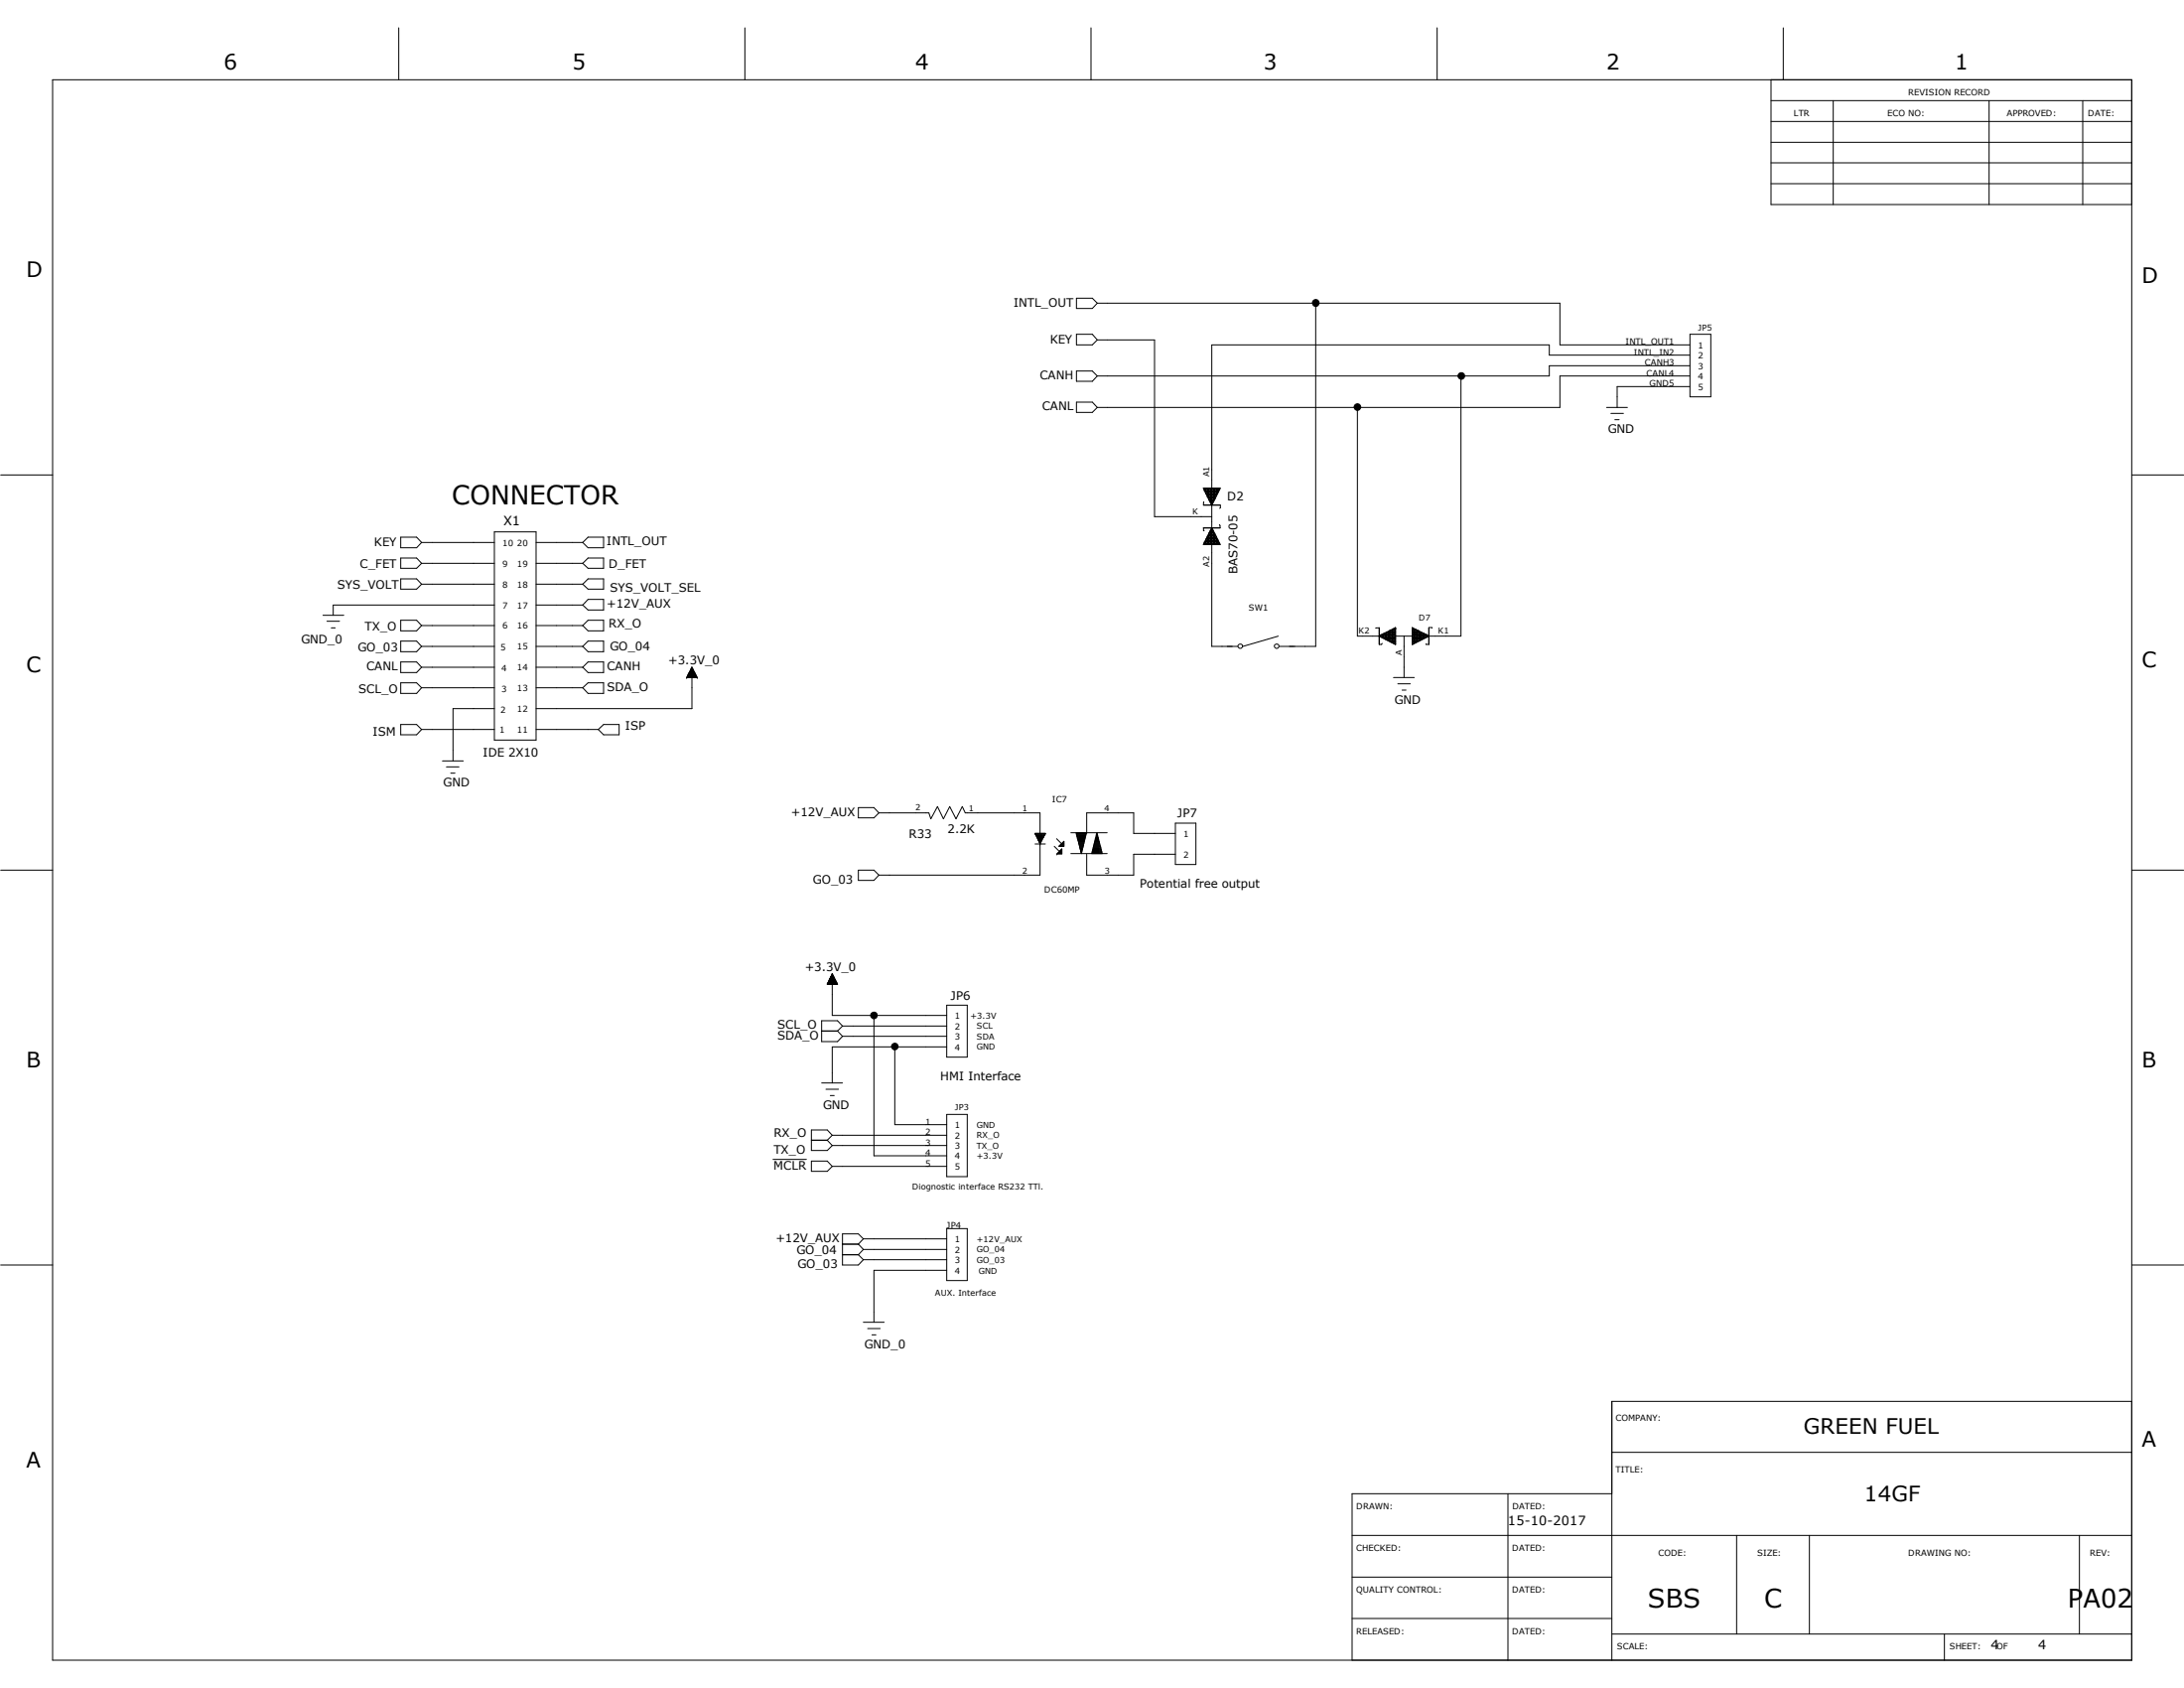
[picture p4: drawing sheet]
<svg xmlns="http://www.w3.org/2000/svg" width="279mm" height="216mm" viewBox="0 0 279 216" stroke-linecap="round" stroke-linejoin="round" font-family="sans-serif">
<g fill="none" stroke="#000" stroke-width=".13">
<path d="M6.7 10.2h266v202.1h-266zM51 3.6v6.6M95.3 3.6v6.6M139.6 3.6v6.6M183.9 3.6v6.6M226.6 18.2h46.1M226.6 12.9h46.1M226.6 15.5h46.1M226.6 10.2v16h46.1M228.1 3.6v6.6M234.5 12.9v13.3M254.5 12.9v13.3"/>
<path d="M266.4 12.9v13.3M137.7 38.1h2l.7 .7-.7 .7h-2zM140.4 38.8h59.2v5.3h16.6M168.3 38.8v43.9h-4.6M226.6 20.8h46.1M226.6 23.5h46.1M137.7 42.8h2l.7 .7-.7 .6h-2zM137.7 47.5h2l.7 .6-.7 .7h-2zM137.7 51.4h2l.7 .7-.7 .6h-2zM140.4 43.5h7.3v22.6h7.3M173.7 52.1v29.3h2.7M186.9 48.1v33.3h-5.4"/>
<path d="M205.5 52.1h2.7M206.1 52.9h1.6M206.6 53.7h.5M216.2 45.4h-18v-1.3h-43.2v18.3M216.2 42.8h2.7v8h-2.7zM216.2 46.8h-18v1.3h-57.8M216.2 48.1h-16.6v4h-59.2M216.2 49.4h-9.3v2.7M.1 60.7h6.6M41.3 78.7h2.7M41.8 79.5h1.6M51.3 68.7h2l.6 .7-.6 .7h-2z"/>
<path d="M51.3 71.4h2l.6 .7-.6 .6h-2zM51.3 74h2l.6 .7-.6 .7h-2zM51.3 79.3h2l.6 .7-.6 .7h-2zM53.9 74.7h9.3M53.9 72.1h9.3M53.9 69.4h9.3M63.2 68h5.4v26.7h-5.4zM63.2 77.4h-20.6v1.3M68.6 77.4h5.9M68.6 74.7h5.9M68.6 72.1h5.9M68.6 69.4h5.9"/>
<path d="M74.5 69.4l.7-.7h2v1.4h-2zM74.5 74.7l.7-.7h2v1.4h-2zM75.2 71.4h2v1.3h-2l-.7-.6zM75.2 76.7h2v1.3h-2l-.7-.6zM154 67.5v.4h.1M154 64.2v.4M155 64.6v2.9M155 69.6v13.1h3.3M156 67.1l.1 .4M156.1 64.6v.3l-.1 .1M272.7 60.7h6.7M42.4 80.3h.5"/>
<path d="M51.3 92.7h2l.6 .6-.6 .7h-2zM51.3 82h2l.6 .7-.6 .7h-2zM51.3 84.7h2l.6 .6-.6 .7h-2zM51.3 87.3h2l.6 .7-.6 .7h-2zM53.9 82.7h9.3M53.9 93.3h9.3M53.9 88h9.3M53.9 85.3h9.3M53.9 80h9.3M56.6 97.3h2.7M57.1 98.1h1.6M57.7 98.9h.5"/>
<path d="M63.2 90.6h-5.2v6.7M68.6 82.7h5.9M68.6 93.3h7.9M68.6 88h5.9M68.6 85.3h5.9M68.6 80h5.9M74.5 80l.7-.7h2v1.4h-2zM74.5 82.7l.7-.7h2v1.4h-2zM74.5 88l.7-.7h2v1.4h-2zM75.2 84.7h2v1.3h-2l-.7-.7zM76.5 93.3l.7-.6h2v1.3h-2zM87.8 86.7h.1"/>
<path d="M87.8 86.7h1.4M87.9 86.6h1.2v.1M88 86.5h1.1M88 86.7v-.3h1.1v.3M88 86.4h1M88 86.3v.4M88.1 86.3h.9M88.1 86.2v.5M88.1 86.2h.8M88.1 86.1h.8v.6M88.1 86.1v.6M88.1 86.1h.8"/>
<path d="M88.2 86.1h.7M88.2 86.7v-.7h.7v.7M88.2 85.9h.6v.8M88.3 85.9h.4M88.3 85.8h.4v.9M88.3 85.8v.9M88.3 85.7h.4M88.3 85.7h.4v1M88.3 85.6v1.1M88.4 85.6h.2M88.4 85.6v1.1M88.4 85.5h.2v1.2"/>
<path d="M88.4 85.4v1.3M88.5 85.5h.1M88.5 85.4h.1M88.5 85.3v1.4M88.5 85.3v5.3h-19.9M88.5 85.3l-.7 1.4M88.5 85.3l.7 1.4M88.6 85.4v1.3M88.6 85.6v1.1M88.8 85.9h-.6v.8M89 86.2v.5M89 86.4v.3"/>
<path d="M89.1 86.5h-1.2v.2M89.2 86.7h.1M163.5 81.4l-4.5 1.3M176.4 80.3h-.4M176.8 82.3l-.1 .1h-.3M178.3 86.7h2.6M178.5 81.4h2.2M178.8 87.5h1.6M179.4 88.3h.5M179.6 81.4v5.3M182.4 82.3l.1 .1h.3M182.8 80.3h.4"/>
<path d="M.1 111.3h6.6M109.8 111.3h2l.6 .6-.6 .7h-2zM109.8 103.3h2l.6 .7-.6 .6h-2zM112.4 104h6.4l.3 .7 .8-1.5 .8 1.5 .8-1.5 .8 1.5 .8-1.5 .4 .8h9.6v7.9h-20.7M132.4 106.6h.1M132.4 107.9h1.3M132.4 106.6h1.3M132.4 106.6l.7 1.3M132.5 106.8h1.2M132.5 106.6v.3h1.1v-.3M132.6 107h1M132.7 106.6v.5h.8v-.5"/>
<path d="M132.7 107.3h.7M132.8 106.6v.9M132.9 107.5h.4M132.9 106.6v1.1M133 107.8h.1M133.1 107.9h.1M133.2 106.6v1.1h-.3M133.3 106.6v.8h-.5M133.7 106.6h.1M133.7 106.6l-.6 1.3M134.9 108.2l.6 .7M135.2 107.3l.6 .6"/>
<path d="M135.2 109.2h.1M135.3 109.1h.5M135.3 109.1v.1M135.4 109h.4M135.5 109v.2M135.5 108.2h.6M135.6 108.9h.2M135.6 108.1v.1M135.6 108.8v.4M135.6 108.1h.5M135.7 108.8h.1M135.7 108v.2"/>
<path d="M135.7 108.7v.5M135.8 108.6h.1M135.8 107.9h.3M135.8 108.6v.6h-.6zM135.8 107.9v.3M135.9 107.8h.2M136 107.7v.5M136.1 107.7h.1M136.1 107.6v.6h-.6zM137 106.5h4.6M137 109.2h4.6M137.7 106.5l.6 2.7 .7-2.7"/>
<path d="M137.7 106.5v.3h1.2M137.7 106.6h1.3M137.8 107h1.1M137.8 106.9h1.1M137.8 107.3h1M137.8 107.1h1.1M137.8 106.5v.8M137.9 107.5h.9M137.9 107.4h.9M138 107.7h.7M138 107.9h.6M138 107.8h.7"/>
<path d="M138 106.5v1.4M138 108.1h.6M138.1 108.2h.5M138.1 108.5h.4M138.1 108.3h.5M138.1 106.5v1.9M138.2 108.6h.3M138.2 108.8h.2M138.3 109h.1M138.3 108.9h.1M138.3 106.5v2.5M138.3 109.1h.1"/>
<path d="M138.4 106.5v2.5M138.5 106.5v1.9M138.6 106.5v1.4M138.8 106.5v.9M138.9 106.5v.3M139 106.6v-2.6h6v2.6h5.4M139 109.3v2.6h6v-2.6h5.4M139.7 109.2l.6-2.7 .7 2.7M139.7 109.1h1.3M139.7 109h1.2M139.7 108.9h1.2M139.7 108.9v.3"/>
<path d="M139.8 108.8h1.1M139.8 108.6h1M139.9 108.5h.9M139.9 108.3h.9M139.9 108.4v.8M139.9 108.2h.9M140 108.1h.7M140 107.9h.7M140 107.8h.6M140 107.9v1.3M140 107.7h.6M140.1 107.5h.4"/>
<path d="M140.1 107.4h.4M140.1 109.2v-1.9h.4v1.9M140.2 107.1h.3M140.3 107h.1M140.3 106.9h.1M140.3 106.7v2.5M140.3 106.8h.1M140.3 106.6h.1M140.4 106.7v2.5M140.6 107.8v1.4M140.8 108.3v.9M140.9 108.8v.4"/>
<path d="M150.4 105.3h2.6v5.3h-2.6zM272.7 111.3h6.7M105.1 131.9h2M105.1 138.5h2.7M105.7 139.3h1.6M105.8 125.9v-.1h1.3v.1M105.9 125.8h1.2M105.9 125.9v-.2h1.2v.2M105.9 125.7h1.1M106 125.9v-.3h1v.3M106 125.6h1M106 125.9v-.4h1v.4"/>
<path d="M106 125.5h.9M106 125.9v-.5h.9v.5M106.1 125.4h.7M106.1 125.9v-.6h.7v.6M106.1 125.3h.7M106.1 125.9v-.7h.7v.7M106.2 125.1h.6M106.2 125.1h.5v.8M106.3 124.9h.3M106.3 125.9v-1h.3v1M106.3 124.8h.3M106.4 124.8h.2"/>
<path d="M106.5 124.5h.1M106.5 124.5v5.4h14.6M106.5 124.5l.6 1.4h-1.3M106.5 124.5l-.7 1.4M106.5 124.6v1.3M106.5 124.7h-.1v1.2M106.6 124.8h-.2v1.1M106.6 124.8v1.1M106.7 125h-.4v.9M106.7 125v.9M106.7 125.1h-.5v.8M107.1 131.9l.7 .6"/>
<path d="M107.8 131.2h13.3M107.8 132.5h13.3M107.8 131.2l-.7-.6h-2v2.6h2l.7-.7M107.8 131.2l-.7 .7M111.8 129.9v17.9h9.3M114.5 133.9v9.9h6.6M121.1 128.6h2.6v6.6h-2.6zM121.1 133.9h-14.6v4.6M98.9 148.3h4.3M103.8 145.8h2M103.8 148.5h2l.7 .7-.7 .6h-2zM105.8 145.8l.7 .7"/>
<path d="M106.2 140.1h.5M106.5 145.2h14.6M106.5 146.5h14.6M106.5 149.2h14.6M106.5 145.2l-.7 .6M106.5 145.2l-.7-.7h-2v2.7h2l.7-.7M107.8 159.1h2M109.8 159.1l.6 .7M110.4 158.5l-.6-.7h-2v4h2l.6-.7M110.4 158.5h10.7M110.4 159.8h10.7M110.4 158.5l-.6 .6"/>
<path d="M110.4 159.8l-.6 .7M121.1 142.5h2.6v8h-2.6zM121.1 157.1h2.6v6.7h-2.6zM.1 161.8h6.6M107.8 160.5h2M109.8 160.5l.6 .6M110.4 161.1h10.7M110.4 169.1h2.7M111 169.9h1.6M111.5 170.7h.6M121.1 162.5h-9.3v6.6M272.7 179.2h-66.5v33.1"/>
<path d="M272.7 161.8h6.7M173 196.4h99.7M192.9 191.1v21.2M206.2 185.8h66.5M206.2 191.1h-33.2v21.2M222.2 196.4v12.6M231.5 196.4v12.6M266 196.4v12.6M173 201.7h33.2M173 207h33.2M206.2 209h66.5M248.8 209v3.3"/>
<circle cx="168.3" cy="38.8" r=".44"/>
<circle cx="173.7" cy="52.1" r=".43"/>
<circle cx="186.9" cy="48.1" r=".43"/>
<circle cx="158.7" cy="82.6" r=".29"/>
<circle cx="163.3" cy="82.6" r=".29"/>
<circle cx="111.8" cy="129.9" r=".43"/>
<circle cx="114.5" cy="133.9" r=".43"/>
</g>
<g fill="none" stroke="#000" stroke-width=".17">
<path d="M154 62.4h2.1l-1.1 2.2zM154 64.6h2.1M154 67.5h2.1M154 62.6h2M154 69.5h2M154.1 62.4v.4h1.8M154.1 69.3v.3M154.1 69.3h1.8M154.2 62.9h1.6M154.2 69.1h1.6M154.3 62.4v.8h1.4M154.3 69v.6"/>
<path d="M154.3 68.9h1.4M154.4 63.3h1.3M154.4 68.7h1.2M154.5 62.4v1.1h1M154.5 68.6v1M154.5 68.5h1M154.6 63.7h.9M154.6 68.4h.8M154.6 62.4v1.5h.8M154.6 68.2v1.4M154.7 68.2h.6M154.7 64.1h.6"/>
<path d="M154.8 68h.4M154.9 62.4v1.9h.3M154.9 67.9v1.7M154.9 67.8h.3M154.9 64.5h.2M155 67.6h.1M155 62.4v2.2M155 67.5v2.1M155 67.5l1.1 2.1h-2.1zM155.2 62.4v1.8M155.2 67.9v1.7M155.4 62.4v1.4"/>
<path d="M155.4 68.3v1.3M155.6 62.4v1M155.6 68.7v.9M155.8 62.4v.6M155.8 69v.6M156 62.4v.3M156 69.4v.2M176.4 81.4l2.1-1.1v2.1zM176.4 80.3v2.1M176.5 81.4h2M176.6 81.2v.2M176.7 81.2h1.8"/>
<path d="M176.8 81.1v.5M176.9 81.6h1.6M177 81.1v.5M177 81h1.5M177.2 80.9v.8M177.2 81.7h1.3M177.6 80.8v1.2M177.6 82h.9M177.8 80.7v1.3M177.8 80.6h.7M177.9 80.6v1.5M178 82.1h.5"/>
<path d="M178.1 80.5v1.7M178.2 80.5h.3M178.3 80.4v1.9M178.4 82.3h.1M178.5 80.3v2.1M178.5 80.3h.1M178.5 80.9h-1.1v.9M180.7 80.3h.1M180.7 80.3v2.1l2.1-1M180.7 80.3l2.1 1.1M180.7 82.3h.1M180.7 82.1h.5"/>
<path d="M180.7 82h.9M180.7 81.7h1.2M180.7 81.6h1.6M180.7 81.4h2M180.7 81.2h1.9M180.7 81h1.5M180.7 80.9h1.1v.9M180.7 80.6h.7M180.7 80.5h.4M180.7 80.3v2.1M180.9 80.4v1.9M181.1 80.5v1.7"/>
<path d="M181.3 80.6v1.5M181.5 80.7v1.3M181.7 80.8v1.1M182 81v.7M182.2 81.1v.5M182.4 81.2v.3M182.6 81.2v.2M182.8 81.4h.1M182.8 80.3v2.1"/>
</g>
<g fill="#000">
<circle cx="168.3" cy="38.8" r=".44"/>
<circle cx="173.7" cy="52.1" r=".43"/>
<circle cx="186.9" cy="48.1" r=".43"/>
<circle cx="111.8" cy="129.9" r=".43"/>
<circle cx="114.5" cy="133.9" r=".43"/>
</g>
<g font-size="3.3">
<text x="57.8" y="64.5">CONNECTOR</text>
<text x="210.8" y="205.6">SBS</text>
<text x="225.7" y="205.6">C</text>
<text x="264.5" y="205.6">PA02</text>
</g>
<g font-size="2.7">
<text x="28.7" y="8.8">6</text>
<text x="73.2" y="8.8">5</text>
<text x="117.1" y="8.8">4</text>
<text x="161.7" y="8.8">3</text>
<text x="205.5" y="8.8">2</text>
<text x="250.1" y="8.8">1</text>
<text x="3.4" y="35.5">D</text>
<text x="274" y="36.2">D</text>
<text x="3.4" y="86">C</text>
<text x="274" y="85.3">C</text>
<text x="3.4" y="136.5">B</text>
<text x="274" y="136.5">B</text>
<text x="230.8" y="183.4">GREEN FUEL</text>
<text x="274" y="185.1">A</text>
<text x="3.4" y="187.7">A</text>
<text x="238.5" y="192.1">14GF</text>
</g>
<g font-size="1.6">
<text x="64.4" y="67.2">X1</text>
<text x="192.9" y="195">15-10-2017</text>
<text x="254.7" y="211">4</text>
<text x="260.7" y="211">4</text>
</g>
<g font-size="1.5">
<text x="129.7" y="39.2">INTL_OUT</text>
<text x="134.3" y="44">KEY</text>
<text x="133" y="48.5">CANH</text>
<text x="133.3" y="52.5">CANL</text>
<text x="205.7" y="55.4">GND</text>
<text x="157" y="64.1">D2</text>
<text x="47.9" y="69.9">KEY</text>
<text x="77.6" y="69.8">INTL_OUT</text>
<text x="43.1" y="75.4">SYS_VOLT</text>
<text x="46.1" y="72.7">C_FET</text>
<text x="77.6" y="77.8">+12V_AUX</text>
<text x="77.9" y="72.7">D_FET</text>
<text x="78" y="75.6">SYS_VOLT_SEL</text>
<text x="158.3" y="73.4" transform="rotate(-90 158.3 73.4)">BAS70-05</text>
<text x="38.5" y="82.3">GND_0</text>
<text x="45.8" y="83.4">GO_03</text>
<text x="46.7" y="80.7">TX_O</text>
<text x="77.9" y="80.3">RX_O</text>
<text x="78" y="83.2">GO_04</text>
<text x="45.8" y="88.7">SCL_O</text>
<text x="46.9" y="85.7">CANL</text>
<text x="77.6" y="85.7">CANH</text>
<text x="77.6" y="88.4">SDA_O</text>
<text x="85.5" y="84.9">+3.3V_0</text>
<text x="47.7" y="94.1">ISM</text>
<text x="80" y="93.3">ISP</text>
<text x="178.4" y="90">GND</text>
<text x="56.7" y="100.6">GND</text>
<text x="61.8" y="96.8">IDE 2X10</text>
<text x="101.2" y="104.4">+12V_AUX</text>
<text x="116.3" y="107.1">R33</text>
<text x="121.2" y="106.6">2.2K</text>
<text x="150.6" y="104.5">JP7</text>
<text x="104" y="113">GO_03</text>
<text x="145.8" y="113.5">Potential free output</text>
<text x="103" y="124.2">+3.3V_0</text>
<text x="99.4" y="131.6">SCL_O</text>
<text x="121.6" y="127.9">JP6</text>
<text x="99.4" y="132.9">SDA_O</text>
<text x="105.3" y="141.9">GND</text>
<text x="120.3" y="138.2">HMI Interface</text>
<text x="98.9" y="149.6">MCLR</text>
<text x="99" y="145.5">RX_O</text>
<text x="99" y="147.6">TX_O</text>
<text x="99.2" y="158.9">+12V_AUX</text>
<text x="101.9" y="160.4">GO_04</text>
<text x="102" y="162.2">GO_03</text>
<text x="110.6" y="172.4">GND_0</text>
</g>
<g font-size="1.1">
<text x="229.5" y="14.9">LTR</text>
<text x="241.5" y="14.9">ECO NO:</text>
<text x="244.1" y="12.2">REVISION RECORD</text>
<text x="256.8" y="14.9">APPROVED:</text>
<text x="267.1" y="14.9">DATE:</text>
<text x="208" y="44.1">INTL_OUT1</text>
<text x="209" y="45.4">INTL_IN2</text>
<text x="210.4" y="46.8">CANH3</text>
<text x="217.3" y="44.5">1</text>
<text x="217.3" y="45.8">2</text>
<text x="217.3" y="47.2">3</text>
<text x="210.7" y="48.1">CANL4</text>
<text x="211" y="49.4">GND5</text>
<text x="217.3" y="48.5">4</text>
<text x="217.3" y="49.9">5</text>
<text x="64.3" y="69.8">10</text>
<text x="66.2" y="69.8">20</text>
<text x="64.3" y="77.8">7</text>
<text x="64.3" y="75.1">8</text>
<text x="64.3" y="72.5">9</text>
<text x="66.2" y="77.8">17</text>
<text x="66.2" y="75.1">18</text>
<text x="66.2" y="72.5">19</text>
<text x="64.1" y="83.2">5</text>
<text x="64.3" y="80.4">6</text>
<text x="66.2" y="83.1">15</text>
<text x="66.2" y="80.4">16</text>
<text x="159.8" y="78.1">SW1</text>
<text x="64.2" y="88.6">3</text>
<text x="64.2" y="85.9">4</text>
<text x="66.2" y="88.4">13</text>
<text x="66.2" y="85.8">14</text>
<text x="63.9" y="93.7">1</text>
<text x="64.1" y="91.2">2</text>
<text x="66.2" y="93.7">11</text>
<text x="66.2" y="91.1">12</text>
<text x="134.6" y="102.6">IC7</text>
<text x="151.4" y="107">1</text>
<text x="151.4" y="109.7">2</text>
<text x="133.6" y="114.2">DC60MP</text>
<text x="122.2" y="130.3">1</text>
<text x="122.2" y="131.7">2</text>
<text x="122.2" y="133">3</text>
<text x="122.2" y="134.3">4</text>
<text x="118.4" y="143.8">1</text>
<text x="118.4" y="145.2">2</text>
<text x="118.4" y="146.5">3</text>
<text x="118.4" y="147.8">4</text>
<text x="118.4" y="149.2">5</text>
<text x="122.2" y="144.3">1</text>
<text x="122.2" y="145.6">2</text>
<text x="122.2" y="146.9">3</text>
<text x="122.2" y="148.3">4</text>
<text x="122.2" y="149.6">5</text>
<text x="121.1" y="157.1">JP4</text>
<text x="122.2" y="158.9">1</text>
<text x="122.2" y="160.2">2</text>
<text x="122.2" y="161.5">3</text>
<text x="122.2" y="162.9">4</text>
<text x="206.7" y="181.8">COMPANY:</text>
<text x="206.7" y="188.4">TITLE:</text>
<text x="173.5" y="193.1">DRAWN:</text>
<text x="193.5" y="193.1">DATED:</text>
<text x="173.5" y="198.4">CHECKED:</text>
<text x="173.5" y="203.7">QUALITY CONTROL:</text>
<text x="193.5" y="198.4">DATED:</text>
<text x="193.5" y="203.7">DATED:</text>
<text x="212.2" y="199.1">CODE:</text>
<text x="224.8" y="199.1">SIZE:</text>
<text x="244.1" y="199.1">DRAWING NO:</text>
<text x="267.4" y="199.1">REV:</text>
<text x="173.5" y="209">RELEASED:</text>
<text x="193.5" y="209">DATED:</text>
<text x="206.9" y="211">SCALE:</text>
<text x="249.4" y="211">SHEET:</text>
<text x="255.4" y="211">OF</text>
</g>
<g font-size="1">
<text x="217.3" y="42.2">JP5</text>
<text x="152.6" y="65.8">K</text>
<text x="154.7" y="61" transform="rotate(-90 154.7 61)">A1</text>
<text x="154.7" y="72.5" transform="rotate(-90 154.7 72.5)">A2</text>
<text x="173.8" y="81.1">K2</text>
<text x="179.4" y="83.8" transform="rotate(-90 179.4 83.8)">A</text>
<text x="181.5" y="79.3">D7</text>
<text x="184" y="81.1">K1</text>
<text x="117.1" y="103.7">2</text>
<text x="124" y="103.7">1</text>
<text x="130.8" y="103.8">1</text>
<text x="141.3" y="103.8">4</text>
<text x="130.8" y="111.8">2</text>
<text x="141.3" y="111.8">3</text>
<text x="124.2" y="130.3">+3.3V</text>
<text x="125" y="131.6">SCL</text>
<text x="125" y="132.9">SDA</text>
<text x="125" y="134.3">GND</text>
<text x="122.2" y="142">JP3</text>
<text x="125" y="144.2">GND</text>
<text x="125" y="148.3">+3.3V</text>
<text x="125" y="145.6">RX_O</text>
<text x="125" y="146.9">TX_O</text>
<text x="116.7" y="152.1">Diognostic interface RS232 TTl.</text>
<text x="125" y="158.9">+12V_AUX</text>
<text x="125" y="160.2">GO_04</text>
<text x="125" y="161.5">GO_03</text>
<text x="119.6" y="165.7">AUX. Interface</text>
<text x="125.2" y="163">GND</text>
</g>
</svg>
